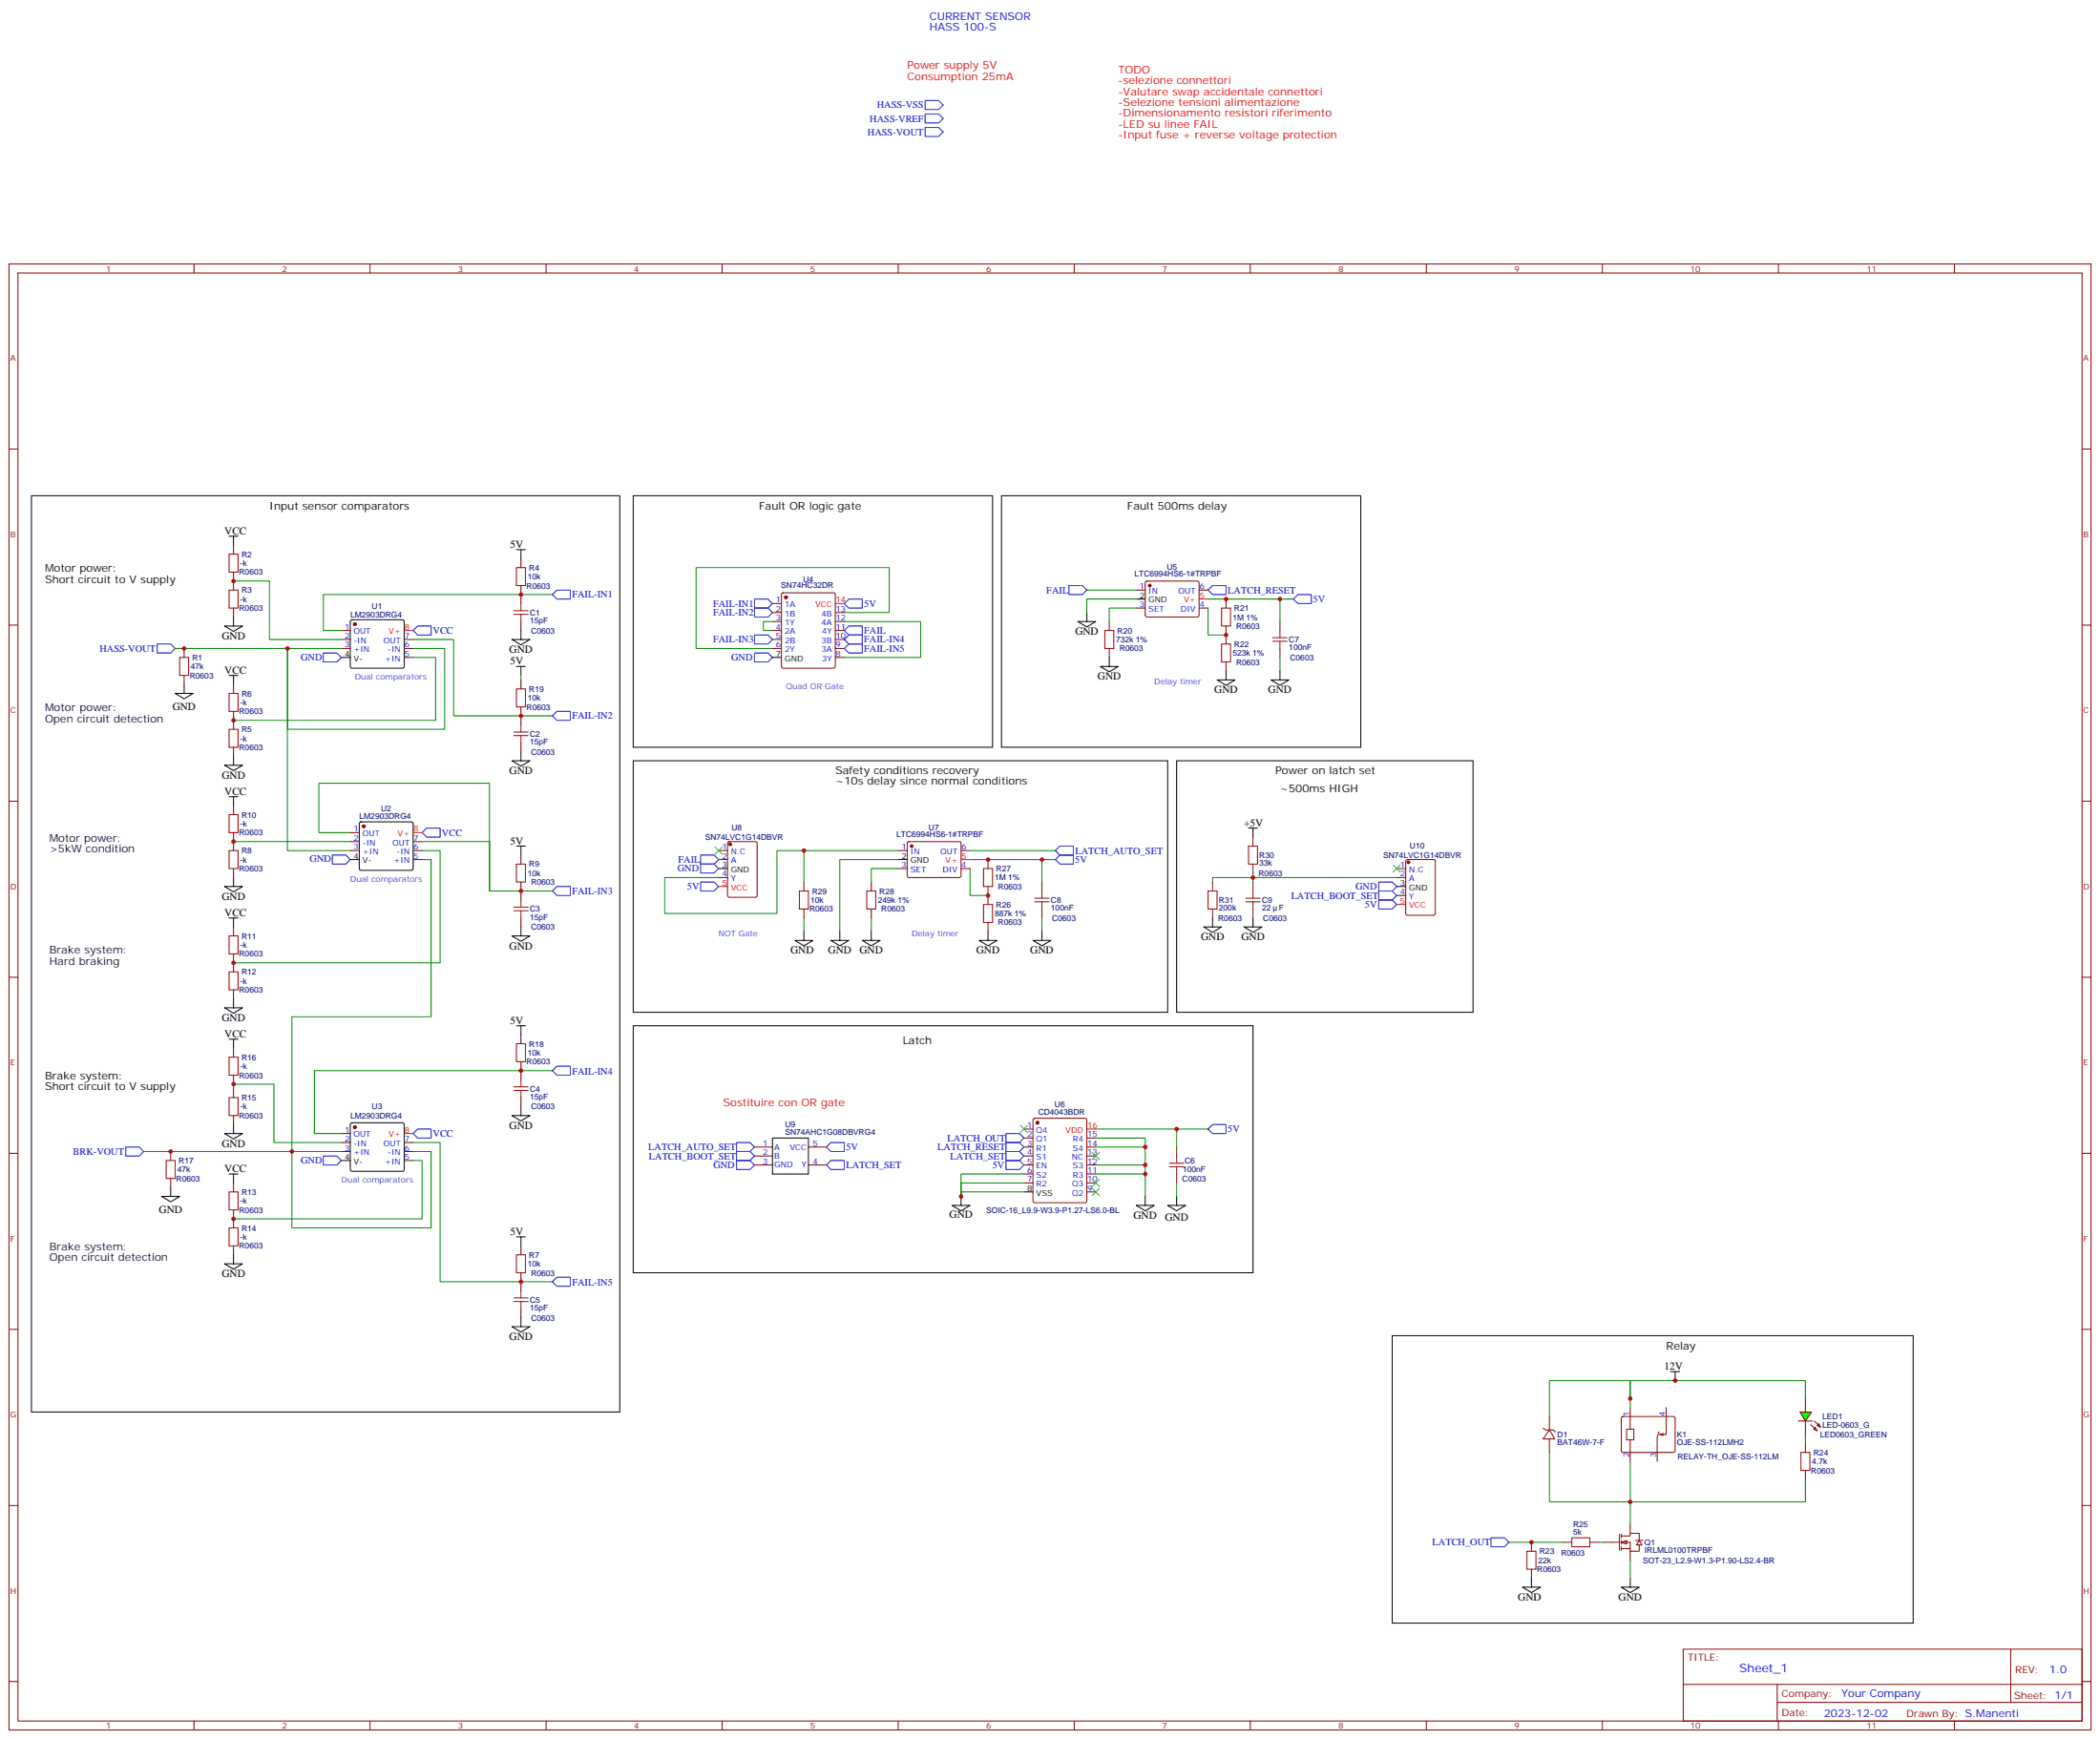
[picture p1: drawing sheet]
<svg xmlns="http://www.w3.org/2000/svg" width="825mm" height="683mm" viewBox="0 0 825 683" stroke-linecap="round" stroke-linejoin="round" font-family="sans-serif">
<g fill="none" stroke="#870000" stroke-width=".37">
<path d="M3.5 103.7h817.8v575.7h-817.8zM7.1 107.2h810.6v568.7h-810.6zM76.2 103.7v3.5M145.3 103.7v3.5M214.5 103.7v3.5M283.6 103.7v3.5M352.8 103.7v3.5M421.9 103.7v3.5M491.1 103.7v3.5M560.2 103.7v3.5M629.4 103.7v3.5M698.5 103.7v3.5"/>
<path d="M767.6 103.7v3.5M3.5 176.4h3.6M817.7 176.4h3.6M91.7 214.1v3.5M204.6 219.4v3.5M91.7 224.7v7M91.7 238.8v3.5M204.6 230v7M446.3 231.7h3.5M446.3 238.8h3.5M450 228.4l.5-.2 20 .1 .5 .6-.1 13-.6 .4h-20.1l-.4-.7v-12.7zM471 231.7h3.5"/>
<path d="M471 238.8h3.5M481.5 235.3v3.5M3.5 245.5h3.6M72.3 254.7v3.5M134.1 247.6h3.5M134.1 251.1h3.5M134.1 254.7h3.5M158.7 251.1h3.6M158.7 254.7h3.6M158.7 258.2h3.6M204.6 244.1v3.5M435.7 244.1v3.5"/>
<path d="M435.7 254.7v3.5M481.5 245.9v7M481.5 260v3.5M817.7 245.5h3.6M72.3 265.3v3.5M91.7 268.8v3.5M91.7 279.4v7M204.6 267v3.5M204.6 277.6v7.1M91.7 293.5v3.5M204.6 291.7v3.5M3.5 314.6h3.6"/>
<path d="M91.7 316.4v3.5M817.7 314.6h3.6M91.7 327v7M137.6 327h3.5M137.6 330.5h3.5M137.6 334h3.5M162.3 330.5h3.5M162.3 334h3.5M162.3 337.6h3.5M204.6 335.8v3.5M91.7 341.1v3.5M204.6 346.4v7"/>
<path d="M91.7 364v3.6M91.7 374.6v7.1M204.6 360.5v3.5M3.5 383.8h3.6M91.7 388.7v3.6M817.7 383.8h3.6M91.7 411.7v3.5M204.6 406.4v3.5M204.6 416.9v7.1M91.7 422.2v3.6M91.7 427.5v3.6M91.7 438.1v3.5"/>
<path d="M204.6 431.1v3.5M3.5 452.9h3.6M67 452.2v3.6M134.1 445.2h3.5M134.1 448.7h3.5M134.1 452.2h3.5M158.7 448.7h3.6M158.7 452.2h3.6M158.7 455.8h3.6M817.7 452.9h3.6M67 462.8v3.5M91.7 464.6v3.5"/>
<path d="M91.7 475.2v7M91.7 489.3v3.5M204.6 489.3v3.5M204.6 499.9v7M204.6 514v3.5M3.5 522.1h3.6M817.7 522.1h3.6M608.5 556.3v5.3M637 556.5l.5-.2 20 .1 .4 .6v13l-.7 .4-20-.1-.4-.6v-12.7zM640.3 552.8v8.4M654.4 552.8v10.6h-2.5M606.1 560.9l1 .7h2.9l1 .7"/>
<path d="M608.5 561.6l2.2 3.5h-4.6zM608.5 565.1v5.3M638.9 561.2h2.8v4.3h-2.8zM640.3 565.5v8.4M651.6 562.3l-.7 2.1v9.5M651.9 563.4l1.4 .3M653.3 563l-1.4 .4M3.5 591.2h3.6M817.7 591.2h3.6M661.1 647.7h156.6v28.2h-156.6zM789.7 647.7v20.9M3.5 660.4h3.6"/>
<path d="M76.2 675.9v3.5M145.3 675.9v3.5M214.5 675.9v3.5M283.6 675.9v3.5M352.8 675.9v3.5M421.9 675.9v3.5M491.1 675.9v3.5M560.2 675.9v3.5M629.4 675.9v3.5M661.1 661.5h156.5M698 668.6h119.6M698 661.5v14.1"/>
<path d="M698.5 675.9v3.5M767.6 675.9v3.5M817.7 660.4h3.6"/>
</g>
<g fill="none" stroke="#00f" stroke-width=".37">
<path d="M363.4 39.5h5.3l1.7 1.7-1.7 1.8h-5.3zM363.4 44.8h5.3l1.7 1.7-1.7 1.8h-5.3zM363.4 50.1h5.3l1.7 1.7-1.7 1.8h-5.3zM217 233.5l1.7-1.8h5.3v3.6h-5.3zM296.3 235.3h5.3l1.8 1.7-1.8 1.8h-5.3zM296.3 238.8h5.3l1.8 1.8-1.8 1.7h-5.3zM331.6 237l1.8-1.7h5.3v3.5h-5.3zM419.8 230h5.3l1.8 1.7-1.8 1.8h-5.3zM508 235.3l1.8-1.8h5.3v3.5h-5.3zM61.7 252.9h5.3l1.8 1.8-1.8 1.7h-5.3zM127 256.4h5.3l1.8 1.8-1.8 1.8h-5.3zM162.3 247.6l1.7-1.7h5.3v3.5h-5.3z"/>
<path d="M296.3 256.4h5.3l1.8 1.8-1.8 1.8h-5.3zM296.3 249.4h5.3l1.8 1.7-1.8 1.8h-5.3zM333.4 249.4h5.3v3.5h-5.3l-1.8-1.8zM333.4 245.9h5.3v3.5h-5.3l-1.8-1.8zM217 281.1l1.7-1.7h5.3v3.5h-5.3zM130.5 335.8h5.3l1.8 1.8-1.8 1.7h-5.3zM167.6 325.2h5.3v3.6h-5.3l-1.8-1.8zM217 349.9l1.7-1.7h5.3v3.5h-5.3zM217 420.5l1.7-1.8h5.3v3.5h-5.3zM49.4 450.5h5.3l1.7 1.7-1.7 1.8h-5.3zM127 454h5.3l1.8 1.8-1.8 1.7h-5.3zM162.3 445.2l1.7-1.8h5.3v3.5h-5.3z"/>
<path d="M218.7 501.6h5.3v3.5h-5.3l-1.7-1.7z"/>
</g>
<g fill="none" stroke="#000" stroke-width=".37">
<path d="M12.3 194.7h231.1v359.8h-231.1zM248.7 194.7h141.1v98.8h-141.1zM393.3 194.7h141.2v98.8h-141.2zM90 210.6h3.5M91.7 210.6v3.5M202.8 215.9h3.6M204.6 215.9v3.5M446.3 235.3h3.5M88.2 245.9h7l-3.5 2.1zM91.7 242.3v3.6M134.1 258.2h3.5M137.8 243.6l.5-.2h19.7l.5 .2 .2 .5v17.6l-.2 .5-.5 .2h-19.7l-.5-.2-.2-.5v-17.6z"/>
<path d="M201.1 251.1h7l-3.5 2.2zM204.6 247.6v3.5M423.3 244.1h7.1l-3.5 2.1zM426.9 240.6v3.5M435.7 258.2v3.5M68.8 272.3h7l-3.5 2.1zM72.3 268.8v3.5M90 265.3h3.5M91.7 265.3v3.5M202.8 261.7h3.6M204.6 261.7v3.6M432.2 261.7h7l-3.5 2.1z"/>
<path d="M478 267h7.1l-3.6 2.1zM481.5 263.5v3.5M91.7 297v3.5M201.1 298.8h7l-3.5 2.1zM204.6 295.2v3.6M88.2 300.5h7l-3.5 2.1zM90 312.9h3.5M91.7 312.9v3.5M137.6 337.6h3.5M141.3 323l.5-.2h19.8l.5 .2 .2 .5v17.6l-.3 .5-.4 .2h-19.8l-.5-.2-.2-.5v-17.6zM202.8 332.3h3.6M204.6 332.3v3.5"/>
<path d="M88.2 348.2h7l-3.5 2.1zM91.7 344.6v3.6M90 360.5h3.5M91.7 360.5v3.5M201.1 367.6h7l-3.5 2.1zM204.6 364v3.6M88.2 395.8h7l-3.5 2.1zM91.7 392.3v3.5M90 408.1h3.5M91.7 408.1v3.6M202.8 402.8h3.6M204.6 402.8v3.6"/>
<path d="M201.1 438.1h7l-3.5 2.1zM204.6 434.6v3.5M88.2 445.2h7l-3.5 2.1zM91.7 441.6v3.6M134.1 455.8h3.5M137.8 441.1l.5-.2h19.7l.5 .2 .2 .5v17.7l-.2 .5-.5 .2h-19.7l-.5-.2-.2-.5v-17.7zM63.5 469.9h7.1l-3.6 2.1zM67 466.3v3.6M90 461h3.5M91.7 461v3.6M88.2 496.3h7l-3.5 2.1zM91.7 492.8v3.5"/>
<path d="M202.8 485.7h3.6M204.6 485.7v3.6M204.6 517.5v3.5M201.1 521h7l-3.5 2.1zM656.2 538.7h3.5M657.9 538.7v3.5"/>
</g>
<g fill="none" stroke="#a10000" stroke-width=".37">
<path d="M90 217.6h3.5v7.1h-3.5zM90 231.7h3.5v7.1h-3.5zM201.8 239.9h5.6M202.8 222.9h3.6v7.1h-3.6zM204.6 237v2.9M479.8 238.8h3.5v7.1h-3.5zM70.6 258.2h3.5v7.1h-3.5zM201.8 241.3h5.6M204.6 241.3v2.8M433.9 247.6h3.5v7.1h-3.5zM479.8 252.9h3.5v7.1h-3.5zM90 272.3h3.5v7.1h-3.5z"/>
<path d="M202.8 270.5h3.6v7.1h-3.6zM90 286.4h3.5v7.1h-3.5zM201.8 288.9h5.6M201.8 287.5h5.6M204.6 284.7v2.8M204.6 288.9v2.8M90 319.9h3.5v7.1h-3.5zM90 334h3.5v7.1h-3.5zM202.8 339.3h3.6v7.1h-3.6zM201.8 357.7h5.6M201.8 356.3h5.6M204.6 353.4v2.9"/>
<path d="M204.6 357.7v2.8M90 367.6h3.5v7h-3.5zM90 381.7h3.5v7h-3.5zM90 415.2h3.5v7h-3.5zM202.8 409.9h3.6v7h-3.6zM90 431.1h3.5v7h-3.5zM201.8 428.2h5.6M201.8 426.8h5.6M204.6 424v2.8M204.6 428.2v2.9M65.3 455.8h3.5v7h-3.5zM90 468.1h3.5v7.1h-3.5z"/>
<path d="M90 482.2h3.5v7.1h-3.5zM202.8 492.8h3.6v7.1h-3.6zM201.8 511.1h5.6M201.8 509.7h5.6M204.6 506.9v2.8M204.6 511.1v2.9"/>
</g>
<g fill="none" stroke="#008700" stroke-width=".37">
<path d="M91.7 228.2h14.1v22.9h28.3M217 233.5h-90v14.1h7.1M426.9 231.7h19.4M446.3 235.3h-19.4v5.3M446.3 238.8h-10.6v5.3M474.5 238.8v10.6h7M474.5 235.3h33.5M68.8 254.7h65.3M162.3 254.7h12.3v31.7h-61.7v-31.7v79.3h24.7M162.3 258.2h8.8v24.7h-79.4v-1.8M162.3 251.1h15.9v30h38.8M303.4 244.1h-3.5v3.5h3.5"/>
<path d="M331.6 240.6h17.6v-17.7h-75.8v31.8h30M331.6 244.1h30v14.1h-30M204.6 265.3v1.7M91.7 330.5h45.9M137.6 327h-12.4v-19.4h67.1v42.3h12.3M165.8 337.6h3.5v61.7h-54.6v82.9h54.6v-30h-7M165.8 334h7.1v44.1h-81.2M165.8 330.5h26.5v19.4h12.3M204.6 349.9h12.4M91.7 427.5v-1.7h15.9v22.9h26.5M217 420.5h-93.5v24.7h10.6M56.4 452.2h77.7"/>
<path d="M162.3 455.8h3.5v22.9h-74.1M162.3 448.7h10.6v54.7h44.1M640.3 552.8v-10.6h-31.8v14.1"/>
</g>
<g fill="#870000" stroke="#870000" stroke-width=".37">
<circle cx="139.3" cy="442.7" r=".53"/>
<circle cx="139.3" cy="245.1" r=".53"/>
<circle cx="142.9" cy="324.5" r=".53"/>
<circle cx="451.6" cy="230" r=".53"/>
</g>
<path d="M471 235.3h3.5M158.7 247.6h3.6M162.3 327h3.5M158.7 445.2h3.6" fill="none" stroke="#f00" stroke-width=".37"/>
<g fill="#fff" stroke="#870000" stroke-width=".37">
<path d="M636.8 605.7l2.1-.7v1.4z"/>
<path d="M643.8 605l1.1 1.7h-2.1z"/>
</g>
<g fill="none" stroke="#870000" stroke-width=".37">
<path d="M709.1 549.2v5.3M709.1 558.1v5.3M640.3 598.6v3.6M601.5 605.7v3.5M601.5 616.3v3.5M629.7 605.7h6.4M636.1 602.5v6.4M636.8 603.2h3.5v-1h3.5v2.8M636.8 605.7h3.5v3.5h3.5v-2.5M636.8 608.2h3.5M636.8 602.5v1.4M636.8 605v1.4"/>
<path d="M636.8 607.4v1.5M640.3 609.2v3.5M642.4 605h2.8"/>
</g>
<path d="M640.3 573.9v24.7M640.3 612.7v7.1" fill="none" stroke="#008700" stroke-width=".37"/>
<path d="M601.5 619.8v3.5M640.3 619.8v3.5M598 623.3h7l-3.5 2.1zM636.8 623.3h7l-3.5 2.1z" fill="none" stroke="#000" stroke-width=".37"/>
<path d="M599.7 609.2h3.5v7.1h-3.5z" fill="none" stroke="#a10000" stroke-width=".37"/>
<g fill="#0f0" stroke="#870000" stroke-width=".37">
<path d="M712.3 561.2l.7-.7 .7 1.4z"/>
<path d="M713.7 559.8l.7-.7 .7 1.4z"/>
</g>
<g fill="#870000" stroke="#870000" stroke-width=".37">
<path d="M711.2 559.5l1.4 1.4z"/>
<path d="M712.6 558.1l1.4 1.4z"/>
</g>
<path d="M706.3 558.1h5.6z" fill="#f00" stroke="#870000" stroke-width=".37"/>
<path d="M707 554.5h4.6l-2.5 3.6z" fill="#0f0" stroke="#870000" stroke-width=".37"/>
<g fill="none" stroke="#a10000" stroke-width=".37">
<path d="M499.9 251.8h5.6M499.9 250.4h5.6M502.7 247.6v2.8M502.7 251.8v2.9M490.4 332.3h3.5v7h-3.5zM314 349.9h3.5v7.1h-3.5zM340.4 349.9h3.6v7.1h-3.6zM386.3 355.2h3.5v7.1h-3.5zM386.3 341.1h3.5v7.1h-3.5zM406.4 354.2h5.6M406.4 352.7h5.6M409.2 349.9v2.8"/>
<path d="M409.2 354.2v2.8M474.5 349.9h3.5v7.1h-3.5zM489.3 354.2h5.6M489.3 352.7h5.6M492.1 349.9v2.8M492.1 354.2v2.8M459.3 456.8h5.7M459.3 458.2h5.7M462.1 454v2.8M462.1 458.2v2.8M707.3 570.4h3.5v7.1h-3.5zM617.4 603.9h7v3.5h-7z"/>
</g>
<g fill="none" stroke="#870000" stroke-width=".37">
<path d="M303.4 237h3.5M307.2 233l.4-.2h19.8l.5 .2 .2 .5v28.2l-.3 .5-.4 .2h-19.8l-.5-.2-.2-.5v-28.2zM303.4 240.6h3.5M303.4 244.1h3.5M303.4 247.6h3.5M303.4 251.1h3.5M303.4 254.7h3.5M328.1 240.6h3.5M328.1 244.1h3.5M328.1 247.6h3.5M328.1 251.1h3.5M328.1 254.7h3.5"/>
<path d="M328.1 258.2h3.5M502.7 244.1v3.5M502.7 254.7v3.5M282.2 334h3.6M282.2 337.6h3.6M286 330.7l.5-.2h10.2l.6 .4 .1 20.8-.5 .6-10.4 .1-.7-.5v-20.7zM352.8 334h3.5M356.5 330.7l.5-.2 20 .1 .5 .6-.1 13-.6 .4h-20.1l-.4-.7v-12.7zM377.5 334h3.5M388.1 337.6v3.5M492.1 328.8v3.5M492.1 339.3v3.6"/>
<path d="M552.3 337.8l.5-.2h10.2l.7 .4v20.7l-.4 .7h-10.5l-.6-.4-.1-20.7zM282.2 344.6h3.6M315.7 346.4v3.5M315.7 357v3.5M342.2 346.4v3.5M342.2 357v3.5M352.8 341.1h3.5M377.5 341.1h3.5M388.1 348.2v7M409.2 346.4v3.5M409.2 357v3.5M476.2 346.4v3.5"/>
<path d="M476.2 357v3.5M492.1 346.4v3.5M492.1 357v3.5M548.6 341.1h3.5M548.6 344.6h3.5M548.6 351.7h3.5M388.1 362.3v3.5M405.9 439.4l.5-.2h19.8l.6 .4 .1 32-.5 .7h-20l-.7-.4v-32zM296.3 450.5h7.1M296.3 454h7.1M296.3 457.5h7.1M317.5 450.5h7.1"/>
<path d="M317.5 457.5h7.1M402.2 443.4h3.5M402.2 446.9h3.5M402.2 450.5h3.5M402.2 454h3.5M402.2 457.5h3.5M426.9 446.9h3.5M426.9 450.5h3.5M426.9 454h3.5M426.9 457.5h3.5M462.1 450.5v3.5M402.2 461h3.5"/>
<path d="M402.2 464.6h3.5M426.9 461h3.5M426.9 464.6h3.5M426.9 468.1h3.5M462.1 461v3.6M709.1 566.9v3.5M709.1 577.5v3.5M613.8 605.7h3.6M624.4 605.7h3.5"/>
</g>
<g fill="none" stroke="#008700" stroke-width=".37">
<path d="M502.7 235.3v8.8M502.7 258.2v5.3M315.7 334v12.4M352.8 337.6h-23v28.2M352.8 334h-47.6v24.7h-44.1v-14.1h21.1M381 337.6h33.5M381 334h33.5M409.2 337.6v8.8M352.8 341.1h-10.6v5.3M381 341.1v10.6h7.1M476.2 346.4v-1.8h15.9v1.8M492.1 342.9v1.7h56.5"/>
<path d="M315.7 360.5v5.3M342.2 360.5v5.3M409.2 360.5v5.3M430.4 457.5h19.4v3.5M430.4 450.5h19.4v7M430.4 446.9h19.4v3.6M430.4 443.4h44.1M462.1 443.4v7.1M402.2 468.1h-24.7v1.8M402.2 464.6h-24.7v5.3M402.2 461h-24.7v8.9M430.4 461h19.4v8.9"/>
<path d="M462.1 464.6v5.3M640.3 549.2v-7h68.8v7M608.5 570.4v19.4h100.6v-8.8M709.1 563.4v3.5M592.7 605.7h21.1M627.9 605.7h1.8"/>
</g>
<g fill="#870000" stroke="#870000" stroke-width=".37">
<circle cx="407.5" cy="440.9" r=".53"/>
<circle cx="358.1" cy="332.3" r=".53"/>
<circle cx="286.8" cy="331.6" r=".53"/>
<circle cx="553.2" cy="338.6" r=".53"/>
<circle cx="308.7" cy="234.6" r=".53"/>
</g>
<g fill="none" stroke="#000" stroke-width=".37">
<path d="M303.4 258.2h3.5M499.2 267h7l-3.5 2.1zM502.7 263.5v3.5M248.7 298.8h209.9v98.7h-209.9zM462.1 298.8h116.5v98.7h-116.5zM352.8 337.6h3.5M490.4 325.2h3.5M492.1 325.2v3.6M282.2 341.1h3.6M548.6 348.2h3.5M312.2 369.3h7.1l-3.6 2.1zM315.7 365.8v3.5"/>
<path d="M326.3 369.3h7.1l-3.6 2.1zM329.8 365.8v3.5M338.7 369.3h7l-3.5 2.1zM342.2 365.8v3.5M384.5 369.3h7.1l-3.5 2.1zM388.1 365.8v3.5M405.7 369.3h7l-3.5 2.1zM409.2 365.8v3.5M472.7 364h7.1l-3.6 2.1zM476.2 360.5v3.5M488.6 364h7.1l-3.6 2.1zM492.1 360.5v3.5"/>
<path d="M248.7 402.8h243.4v97.1h-243.4zM303.4 446.9h14.1v14.1h-14.1zM373.9 473.4h7.1l-3.5 2.1zM377.5 469.9v3.5M402.2 468.1h3.5M446.3 473.4h7l-3.5 2.1zM449.8 469.9v3.5M458.6 473.4h7.1l-3.6 2.1zM462.1 469.9v3.5M546.8 524.5h204.6v112.9h-204.6z"/>
</g>
<path d="M328.1 237h3.5M377.5 337.6h3.5M282.2 348.2h3.6M548.6 355.2h3.5M426.9 443.4h3.5" fill="none" stroke="#f00" stroke-width=".37"/>
<g fill="none" stroke="#00f" stroke-width=".37">
<path d="M476.2 230h5.3v3.5h-5.3l-1.7-1.8zM331.6 254.7l1.8-1.8h5.3v3.5h-5.3zM275.2 335.8h5.3l1.7 1.8-1.7 1.7h-5.3zM275.2 339.3h5.3l1.7 1.8-1.7 1.8h-5.3zM414.5 334l1.8-1.7h5.3v3.5h-5.3zM416.3 335.8h5.3v3.5h-5.3l-1.8-1.7zM275.2 346.4h5.3l1.7 1.8-1.7 1.7h-5.3zM541.5 353.4h5.3l1.8 1.8-1.8 1.8h-5.3zM541.5 349.9h5.3l1.8 1.8-1.8 1.7h-5.3zM541.5 346.4h5.3l1.8 1.8-1.8 1.7h-5.3zM289.3 448.7h5.3l1.7 1.8-1.7 1.7h-5.3zM289.3 452.2h5.3l1.7 1.8-1.7 1.8h-5.3z"/>
<path d="M289.3 455.8h5.3l1.7 1.7-1.7 1.8h-5.3zM324.6 457.5l1.7-1.7h5.3v3.5h-5.3zM326.3 448.7h5.3v3.5h-5.3l-1.7-1.7zM395.1 455.8h5.3l1.8 1.7-1.8 1.8h-5.3zM395.1 445.2h5.3l1.8 1.7-1.8 1.8h-5.3zM395.1 448.7h5.3l1.8 1.8-1.8 1.7h-5.3zM395.1 452.2h5.3l1.8 1.8-1.8 1.8h-5.3zM474.5 443.4l1.7-1.8h5.3v3.6h-5.3zM585.6 603.9h5.3l1.8 1.8-1.8 1.7h-5.3z"/>
</g>
<path d="M280.8 332.6l2.8 2.9M283.6 332.6l-2.8 2.9M547.2 339.7l2.8 2.8M550 339.7l-2.8 2.8M400.8 442l2.8 2.8M403.6 442l-2.8 2.8M429 452.6l2.8 2.8M431.8 452.6l-2.8 2.8M429 463.2l2.8 2.8M429 466.7l2.8 2.8M431.8 463.2l-2.8 2.8M431.8 466.7l-2.8 2.8" fill="none" stroke="#3c3" stroke-width=".37"/>
<g fill="#c00">
<circle cx="91.7" cy="425.8" r=".88"/>
<circle cx="204.6" cy="420.5" r=".88"/>
<circle cx="91.7" cy="378.1" r=".88"/>
<circle cx="204.6" cy="233.5" r=".88"/>
<circle cx="91.7" cy="330.5" r=".88"/>
<circle cx="112.9" cy="254.7" r=".88"/>
<circle cx="204.6" cy="281.1" r=".88"/>
<circle cx="72.3" cy="254.7" r=".88"/>
<circle cx="204.6" cy="349.9" r=".88"/>
<circle cx="91.7" cy="478.7" r=".88"/>
<circle cx="204.6" cy="503.4" r=".88"/>
<circle cx="91.7" cy="282.9" r=".88"/>
<circle cx="91.7" cy="228.2" r=".88"/>
<circle cx="481.5" cy="235.3" r=".88"/>
<circle cx="481.5" cy="249.4" r=".88"/>
<circle cx="114.7" cy="452.2" r=".88"/>
<circle cx="67" cy="452.2" r=".88"/>
<circle cx="640.3" cy="589.8" r=".88"/>
<circle cx="640.3" cy="549.2" r=".88"/>
<circle cx="601.5" cy="605.7" r=".88"/>
<circle cx="657.9" cy="542.2" r=".88"/>
<circle cx="449.8" cy="461" r=".88"/>
<circle cx="449.8" cy="457.5" r=".88"/>
<circle cx="449.8" cy="450.5" r=".88"/>
<circle cx="502.7" cy="235.3" r=".88"/>
<circle cx="409.2" cy="337.6" r=".88"/>
<circle cx="388.1" cy="351.7" r=".88"/>
<circle cx="388.1" cy="337.6" r=".88"/>
<circle cx="462.1" cy="443.4" r=".88"/>
<circle cx="315.7" cy="334" r=".88"/>
<circle cx="377.5" cy="469.9" r=".88"/>
<circle cx="492.1" cy="344.6" r=".88"/>
</g>
<text font-size="4.6" fill="#00f" x="683.2" y="656.7">Sheet_1</text>
<g font-size="4.2" fill="#00f">
<text x="365.1" y="7.7">CURRENT SENSOR</text>
<text x="365.1" y="12">HASS 100-S</text>
<text x="804.9" y="656.9">1.0</text>
<text x="723.3" y="666.5">Your Company</text>
<text x="716.4" y="674.3">2023-12-02</text>
</g>
<g font-size="4.2" fill="#f00">
<text x="356.3" y="27.1">Power supply 5V</text>
<text x="439.2" y="28.9">TODO</text>
<text x="356.3" y="31.4">Consumption 25mA</text>
<text x="439.2" y="33.1">-selezione connettori</text>
<text x="439.2" y="37.4">-Valutare swap accidentale connettori</text>
<text x="439.2" y="41.6">-Selezione tensioni alimentazione</text>
<text x="439.2" y="45.8">-Dimensionamento resistori riferimento</text>
<text x="439.2" y="50.1">-LED su linee FAIL</text>
<text x="439.2" y="54.3">-Input fuse + reverse voltage protection</text>
<text x="284" y="434.6">Sostituire con OR gate</text>
</g>
<g font-size="4.2">
<text x="105.8" y="200">Input sensor comparators</text>
<text x="298.1" y="200">Fault OR logic gate</text>
<text x="442.7" y="200">Fault 500ms delay</text>
<text x="88.2" y="209.9">VCC</text>
<text x="200.4" y="215.2">5V</text>
<text x="17.6" y="224.7">Motor power:</text>
<text x="17.6" y="228.9">Short circuit to V supply</text>
<text x="87.1" y="251.1">GND</text>
<text x="422.3" y="249.4">GND</text>
<text x="200" y="256.4">GND</text>
<text x="200.4" y="261">5V</text>
<text x="88.2" y="264.5">VCC</text>
<text x="431.1" y="267">GND</text>
<text x="477" y="272.3">GND</text>
<text x="498.1" y="272.3">GND</text>
<text x="67.7" y="279">GND</text>
<text x="87.1" y="305.8">GND</text>
<text x="200" y="304.1">GND</text>
<text x="328.1" y="304.1">Safety conditions recovery</text>
<text x="500.9" y="304.1">Power on latch set</text>
<text x="328.1" y="308.3">~10s delay since normal conditions</text>
<text x="502.7" y="311.1">~500ms HIGH</text>
<text x="88.2" y="312.2">VCC</text>
<text x="488.6" y="324.5">+5V</text>
<text x="200.4" y="331.6">5V</text>
<text x="87.1" y="353.4">GND</text>
<text x="88.2" y="359.8">VCC</text>
<text x="471.7" y="369.3">GND</text>
<text x="487.5" y="369.3">GND</text>
<text x="200" y="372.9">GND</text>
<text x="310.4" y="374.6">GND</text>
<text x="325.3" y="374.6">GND</text>
<text x="337.6" y="374.6">GND</text>
<text x="383.5" y="374.6">GND</text>
<text x="404.6" y="374.6">GND</text>
<text x="87.1" y="401.1">GND</text>
<text x="88.2" y="407.4">VCC</text>
<text x="200.4" y="402.1">5V</text>
<text x="354.5" y="409.9">Latch</text>
<text x="17.6" y="424">Brake system:</text>
<text x="17.6" y="428.2">Short circuit to V supply</text>
<text x="200" y="443.4">GND</text>
<text x="87.1" y="450.5">GND</text>
<text x="88.2" y="460.3">VCC</text>
<text x="62.4" y="476.6">GND</text>
<text x="372.9" y="478.4">GND</text>
<text x="445.2" y="478.7">GND</text>
<text x="457.6" y="479.5">GND</text>
<text x="200.4" y="485">5V</text>
<text x="87.1" y="501.6">GND</text>
<text x="200" y="526.3">GND</text>
<text x="654.4" y="529.8">Relay</text>
<text x="653.7" y="538">12V</text>
<text x="596.2" y="628.6">GND</text>
<text x="635.7" y="628.6">GND</text>
</g>
<g font-size="4.2" fill="#003">
<text x="17.6" y="279.4">Motor power:</text>
<text x="17.6" y="283.6">Open circuit detection</text>
<text x="19.4" y="330.5">Motor power:</text>
<text x="19.4" y="334.8">&gt;5kW condition</text>
<text x="19.4" y="374.6">Brake system:</text>
<text x="19.4" y="378.8">Hard braking</text>
<text x="19.4" y="491">Brake system:</text>
<text x="19.4" y="495.3">Open circuit detection</text>
</g>
<g font-size="3.9" fill="#00f">
<text x="341.7" y="47.8">HASS-VREF</text>
<text x="344.5" y="42.5">HASS-VSS</text>
<text x="340.8" y="53.1">HASS-VOUT</text>
<text x="411" y="233">FAIL</text>
<text x="482.3" y="233">LATCH_RESET</text>
<text x="224.7" y="234.7">FAIL-IN1</text>
<text x="280.1" y="238.3">FAIL-IN1</text>
<text x="339.4" y="238.2">5V</text>
<text x="515.7" y="236.6">5V</text>
<text x="280.1" y="241.8">FAIL-IN2</text>
<text x="170" y="248.9">VCC</text>
<text x="339.4" y="248.8">FAIL</text>
<text x="39.1" y="255.9">HASS-VOUT</text>
<text x="280.1" y="252.4">FAIL-IN3</text>
<text x="339.4" y="252.4">FAIL-IN4</text>
<text x="339.4" y="255.9">FAIL-IN5</text>
<text x="118.1" y="259.3">GND</text>
<text x="287.2" y="259.5">GND</text>
<text x="224.7" y="282.3">FAIL-IN2</text>
<text x="173.6" y="328.3">VCC</text>
<text x="422.3" y="335.5">LATCH_AUTO_SET</text>
<text x="121.7" y="338.6">GND</text>
<text x="266.4" y="338.8">FAIL</text>
<text x="422.3" y="338.9">5V</text>
<text x="266.1" y="342.4">GND</text>
<text x="224.7" y="351.4">FAIL-IN3</text>
<text x="269.9" y="349.4">5V</text>
<text x="507.1" y="353">LATCH_BOOT_SET</text>
<text x="532.4" y="349.4">GND</text>
<text x="536.1" y="356.4">5V</text>
<text x="224.7" y="421.9">FAIL-IN4</text>
<text x="170" y="446.5">VCC</text>
<text x="372.1" y="448.2">LATCH_OUT</text>
<text x="482.2" y="444.7">5V</text>
<text x="28.7" y="453.5">BRK-VOUT</text>
<text x="254.7" y="451.7">LATCH_AUTO_SET</text>
<text x="254.9" y="455.3">LATCH_BOOT_SET</text>
<text x="332.3" y="451.8">5V</text>
<text x="368.3" y="451.7">LATCH_RESET</text>
<text x="373.2" y="455.2">LATCH_SET</text>
<text x="118.1" y="456.8">GND</text>
<text x="280.2" y="458.8">GND</text>
<text x="332.3" y="458.7">LATCH_SET</text>
<text x="389.8" y="458.7">5V</text>
<text x="224.7" y="504.8">FAIL-IN5</text>
<text x="562.6" y="607">LATCH_OUT</text>
</g>
<g font-size="3.9" fill="#800">
<text x="662.9" y="652.3">TITLE:</text>
<text x="791.5" y="656.9">REV:</text>
<text x="699.8" y="666.5">Company:</text>
<text x="791.1" y="667.1">Sheet: 1/1</text>
<text x="699.8" y="674.1">Date:</text>
<text x="748.8" y="674.2">Drawn By: S.Manenti</text>
</g>
<g font-size="3.2" fill="#800">
<text x="41.6" y="106.7">1</text>
<text x="110.8" y="106.7">2</text>
<text x="179.9" y="106.7">3</text>
<text x="249.1" y="106.7">4</text>
<text x="318.2" y="106.7">5</text>
<text x="387.3" y="106.7">6</text>
<text x="456.5" y="106.7">7</text>
<text x="525.6" y="106.7">8</text>
<text x="594.8" y="106.7">9</text>
<text x="663.9" y="106.7">10</text>
<text x="733.1" y="106.7">11</text>
<text x="4.1" y="141.8">A</text>
<text x="818.3" y="141.8">A</text>
<text x="4.1" y="210.9">B</text>
<text x="818.3" y="210.9">B</text>
<text x="4.1" y="280.1">C</text>
<text x="818.3" y="280.1">C</text>
<text x="4.1" y="349.2">D</text>
<text x="818.3" y="349.2">D</text>
<text x="4.1" y="418.4">E</text>
<text x="818.3" y="418.4">E</text>
<text x="4.1" y="487.5">F</text>
<text x="818.3" y="487.5">F</text>
<text x="4.1" y="556.6">G</text>
<text x="818.3" y="556.6">G</text>
<text x="4.1" y="625.8">H</text>
<text x="818.3" y="625.8">H</text>
<text x="41.6" y="678.9">1</text>
<text x="110.8" y="678.9">2</text>
<text x="179.9" y="678.9">3</text>
<text x="249.1" y="678.9">4</text>
<text x="318.2" y="678.9">5</text>
<text x="387.3" y="678.9">6</text>
<text x="456.5" y="678.9">7</text>
<text x="525.6" y="678.9">8</text>
<text x="594.8" y="678.9">9</text>
<text x="663.9" y="678.9">10</text>
<text x="733.1" y="678.9">11</text>
</g>
<g font-size="3.2" fill="#000080">
<text x="94.9" y="218.8">R2</text>
<text x="93.9" y="225.8">R0603</text>
<text x="94.3" y="222.3">-k</text>
<text x="207.2" y="227.6">10k</text>
<text x="207.8" y="224.1">R4</text>
<text x="445.6" y="226.5">LTC6994HS6-1#TRPBF</text>
<text x="458.3" y="223.7">U5</text>
<text x="94.9" y="232.9">R3</text>
<text x="206.8" y="231.1">R0603</text>
<text x="306.8" y="231.1">SN74HC32DR</text>
<text x="315.5" y="228.6">U4</text>
<text x="93.9" y="239.9">R0603</text>
<text x="94.3" y="236.4">-k</text>
<text x="146.1" y="239.1">U1</text>
<text x="484.7" y="239.9">R21</text>
<text x="137.6" y="242.4">LM2903DRG4</text>
<text x="208.1" y="244.9">15pF</text>
<text x="208.1" y="241.7">C1</text>
<text x="484.2" y="243.5">1M 1%</text>
<text x="208.6" y="248.7">C0603</text>
<text x="438.9" y="248.8">R20</text>
<text x="485.5" y="247">R0603</text>
<text x="438.3" y="252.3">732k 1%</text>
<text x="439.6" y="255.8">R0603</text>
<text x="484.2" y="257.6">523k 1%</text>
<text x="484.7" y="254">R22</text>
<text x="506.2" y="255.4">100nF</text>
<text x="506.2" y="252.2">C7</text>
<text x="74.9" y="262.9">47k</text>
<text x="75.5" y="259.3">R1</text>
<text x="485.5" y="261.1">R0603</text>
<text x="506.7" y="259.3">C0603</text>
<text x="74.5" y="266.4">R0603</text>
<text x="94.9" y="273.4">R6</text>
<text x="207.2" y="275.2">10k</text>
<text x="207.8" y="271.7">R19</text>
<text x="93.9" y="280.5">R0603</text>
<text x="94.3" y="277">-k</text>
<text x="206.8" y="278.7">R0603</text>
<text x="94.9" y="287.6">R5</text>
<text x="94.3" y="291.1">-k</text>
<text x="208.1" y="292.5">15pF</text>
<text x="208.1" y="289.3">C2</text>
<text x="93.9" y="294.6">R0603</text>
<text x="208.6" y="296.4">C0603</text>
<text x="94.9" y="321.1">R10</text>
<text x="141.2" y="321.7">LM2903DRG4</text>
<text x="149.6" y="318.5">U2</text>
<text x="93.9" y="328.1">R0603</text>
<text x="94.3" y="324.6">-k</text>
<text x="277" y="329.9">SN74LVC1G14DBVR</text>
<text x="287.4" y="326.2">U8</text>
<text x="352.1" y="328.8">LTC6994HS6-1#TRPBF</text>
<text x="364.8" y="326">U7</text>
<text x="94.9" y="335.2">R8</text>
<text x="553.7" y="333.3">U10</text>
<text x="94.3" y="338.7">-k</text>
<text x="207.8" y="340.5">R9</text>
<text x="494.6" y="340.1">33k</text>
<text x="494.6" y="336.9">R30</text>
<text x="543.3" y="336.9">SN74LVC1G14DBVR</text>
<text x="93.9" y="342.2">R0603</text>
<text x="207.2" y="344">10k</text>
<text x="208.6" y="347.5">R0603</text>
<text x="390.7" y="345.8">1M 1%</text>
<text x="391.2" y="342.2">R27</text>
<text x="494.3" y="344">R0603</text>
<text x="318.9" y="351.1">R29</text>
<text x="345.4" y="351.1">R28</text>
<text x="392" y="349.3">R0603</text>
<text x="208.1" y="358.1">C3</text>
<text x="317.9" y="358.1">R0603</text>
<text x="318.4" y="354.6">10k</text>
<text x="344.8" y="354.6">249k 1%</text>
<text x="346.2" y="358.1">R0603</text>
<text x="390.7" y="359.9">887k 1%</text>
<text x="391.2" y="356.4">R26</text>
<text x="412.7" y="357.8">100nF</text>
<text x="412.7" y="354.5">C8</text>
<text x="478.7" y="357.8">200k</text>
<text x="478.7" y="354.6">R31</text>
<text x="495.7" y="357.8">22</text>
<text x="495.7" y="354.6">C9</text>
<text x="502.4" y="357.8">F</text>
<text x="208.1" y="361.3">15pF</text>
<text x="208.6" y="365.1">C0603</text>
<text x="392" y="363.4">R0603</text>
<text x="413.2" y="361.6">C0603</text>
<text x="478.5" y="361.6">R0603</text>
<text x="496.1" y="361.6">C0603</text>
<text x="94.9" y="368.7">R11</text>
<text x="93.9" y="375.8">R0603</text>
<text x="94.3" y="372.2">-k</text>
<text x="94.9" y="382.8">R12</text>
<text x="93.9" y="389.9">R0603</text>
<text x="94.3" y="386.3">-k</text>
<text x="207.8" y="411">R18</text>
<text x="94.3" y="419.9">-k</text>
<text x="94.9" y="416.3">R16</text>
<text x="206.8" y="418.1">R0603</text>
<text x="207.2" y="414.6">10k</text>
<text x="93.9" y="423.4">R0603</text>
<text x="208.1" y="431.9">15pF</text>
<text x="208.1" y="428.6">C4</text>
<text x="94.3" y="435.7">-k</text>
<text x="94.9" y="432.2">R15</text>
<text x="146.1" y="435.7">U3</text>
<text x="208.6" y="435.7">C0603</text>
<text x="407.8" y="437.9">CD4043BDR</text>
<text x="414.3" y="434.9">U6</text>
<text x="93.9" y="439.3">R0603</text>
<text x="137.6" y="439.2">LM2903DRG4</text>
<text x="308.3" y="442.6">U9</text>
<text x="308.3" y="445.8">SN74AHC1G08DBVRG4</text>
<text x="69.6" y="460.4">47k</text>
<text x="70.2" y="456.9">R17</text>
<text x="464.5" y="460.4">100nF</text>
<text x="465.3" y="456.9">C6</text>
<text x="69.2" y="463.9">R0603</text>
<text x="464.3" y="463.9">C0603</text>
<text x="94.3" y="472.8">-k</text>
<text x="94.9" y="469.2">R13</text>
<text x="93.9" y="476.3">R0603</text>
<text x="387.3" y="476.3">SOIC-16_L9.9-W3.9-P1.27-LS6.0-BL</text>
<text x="94.9" y="483.4">R14</text>
<text x="93.9" y="490.4">R0603</text>
<text x="94.3" y="486.9">-k</text>
<text x="207.2" y="497.5">10k</text>
<text x="207.8" y="493.9">R7</text>
<text x="208.6" y="501">R0603</text>
<text x="208.1" y="514.8">15pF</text>
<text x="208.1" y="511.5">C5</text>
<text x="208.6" y="518.6">C0603</text>
<text x="715.8" y="557.4">LED1</text>
<text x="715.8" y="560.6">LED-0603_G</text>
<text x="611.7" y="567.7">BAT46W-7-F</text>
<text x="611.7" y="564.5">D1</text>
<text x="658.6" y="567.6">OJE-SS-112LMH2</text>
<text x="658.6" y="564.5">K1</text>
<text x="714.9" y="564.5">LED0603_GREEN</text>
<text x="658.9" y="573.3">RELAY-TH_OJE-SS-112LM</text>
<text x="711.7" y="575.1">4.7k</text>
<text x="712.3" y="571.5">R24</text>
<text x="711.3" y="578.6">R0603</text>
<text x="617.9" y="599.6">R25</text>
<text x="617.9" y="602.9">5k</text>
<text x="604.7" y="610.4">R23</text>
<text x="613.1" y="611.1">R0603</text>
<text x="645.9" y="610">IRLML0100TRPBF</text>
<text x="645.9" y="606.8">Q1</text>
<text x="603.7" y="617.4">R0603</text>
<text x="604.1" y="613.9">22k</text>
<text x="645.3" y="613.8">SOT-23_L2.9-W1.3-P1.90-LS2.4-BR</text>
</g>
<g font-size="3.2" fill="#00f">
<text x="447.6" y="231.4">1</text>
<text x="451.1" y="233.2">IN</text>
<text x="462.9" y="233.2">OUT</text>
<text x="471.1" y="231.4">6</text>
<text x="304.7" y="236.7">1</text>
<text x="308.2" y="238.4">1A</text>
<text x="447.6" y="238.4">3</text>
<text x="471.1" y="238.4">4</text>
<text x="304.7" y="240.2">2</text>
<text x="304.7" y="243.7">3</text>
<text x="308.2" y="242">1B</text>
<text x="308.2" y="245.5">1Y</text>
<text x="322.6" y="242">4B</text>
<text x="322.6" y="245.5">4A</text>
<text x="328.3" y="243.7">12</text>
<text x="328.3" y="240.2">13</text>
<text x="451.1" y="240.2">SET</text>
<text x="463.7" y="240.2">DIV</text>
<text x="135.4" y="247.3">1</text>
<text x="135.4" y="250.8">2</text>
<text x="138.9" y="249">OUT</text>
<text x="158.9" y="250.8">7</text>
<text x="304.7" y="247.3">4</text>
<text x="304.7" y="250.8">5</text>
<text x="308.2" y="249">2A</text>
<text x="322.8" y="249">4Y</text>
<text x="328.3" y="250.8">10</text>
<text x="328.3" y="247.3">11</text>
<text x="135.4" y="254.3">3</text>
<text x="138.9" y="252.6">-IN</text>
<text x="138.9" y="256.1">+IN</text>
<text x="150.7" y="252.6">OUT</text>
<text x="152.3" y="256.1">-IN</text>
<text x="158.9" y="257.8">5</text>
<text x="158.9" y="254.3">6</text>
<text x="304.7" y="254.3">6</text>
<text x="308.2" y="252.6">2B</text>
<text x="308.2" y="256.1">2Y</text>
<text x="322.6" y="252.6">3B</text>
<text x="322.6" y="256.1">3A</text>
<text x="328.3" y="257.8">8</text>
<text x="328.3" y="254.3">9</text>
<text x="151.1" y="259.6">+IN</text>
<text x="322.8" y="259.6">3Y</text>
<text x="138.9" y="326.6">1</text>
<text x="142.4" y="328.4">OUT</text>
<text x="138.9" y="330.2">2</text>
<text x="138.9" y="333.7">3</text>
<text x="142.4" y="331.9">-IN</text>
<text x="142.4" y="335.5">+IN</text>
<text x="154.2" y="331.9">OUT</text>
<text x="155.8" y="335.5">-IN</text>
<text x="162.5" y="333.7">6</text>
<text x="162.5" y="330.2">7</text>
<text x="283.6" y="333.7">1</text>
<text x="287.1" y="335.5">N.C</text>
<text x="354.1" y="333.7">1</text>
<text x="357.6" y="335.5">IN</text>
<text x="369.4" y="335.5">OUT</text>
<text x="377.6" y="333.7">6</text>
<text x="154.7" y="339">+IN</text>
<text x="162.5" y="337.2">5</text>
<text x="283.6" y="337.2">2</text>
<text x="287.1" y="339">A</text>
<text x="354.1" y="340.7">3</text>
<text x="377.6" y="340.7">4</text>
<text x="549.9" y="340.7">1</text>
<text x="283.6" y="344.3">4</text>
<text x="287.1" y="346">Y</text>
<text x="357.6" y="342.5">SET</text>
<text x="370.2" y="342.5">DIV</text>
<text x="549.9" y="344.3">2</text>
<text x="553.4" y="342.5">N.C</text>
<text x="553.4" y="346">A</text>
<text x="549.9" y="351.3">4</text>
<text x="553.4" y="353.1">Y</text>
<text x="403.5" y="443.1">1</text>
<text x="135.4" y="444.8">1</text>
<text x="135.4" y="448.3">2</text>
<text x="138.9" y="446.6">OUT</text>
<text x="158.9" y="448.3">7</text>
<text x="403.5" y="446.6">2</text>
<text x="407" y="444.8">Q4</text>
<text x="407" y="448.3">Q1</text>
<text x="421.3" y="448.3">R4</text>
<text x="427" y="446.6">15</text>
<text x="135.4" y="451.9">3</text>
<text x="138.9" y="450.1">-IN</text>
<text x="138.9" y="453.6">+IN</text>
<text x="150.7" y="450.1">OUT</text>
<text x="152.3" y="453.6">-IN</text>
<text x="158.9" y="455.4">5</text>
<text x="158.9" y="451.9">6</text>
<text x="299.6" y="450.1">1</text>
<text x="299.6" y="453.6">2</text>
<text x="304.1" y="451.5">A</text>
<text x="304.1" y="455">B</text>
<text x="310.2" y="451.5">VCC</text>
<text x="319.3" y="450.1">5</text>
<text x="403.5" y="450.1">3</text>
<text x="403.5" y="453.6">4</text>
<text x="407" y="451.9">R1</text>
<text x="407" y="455.4">S1</text>
<text x="421" y="455.4">NC</text>
<text x="421.4" y="451.9">S4</text>
<text x="427" y="453.6">13</text>
<text x="427" y="450.1">14</text>
<text x="151.1" y="457.2">+IN</text>
<text x="299.6" y="457.2">3</text>
<text x="304.1" y="458.6">GND</text>
<text x="314.8" y="458.6">Y</text>
<text x="319.3" y="457.2">4</text>
<text x="403.5" y="457.2">5</text>
<text x="403.5" y="460.7">6</text>
<text x="407" y="458.9">EN</text>
<text x="421.4" y="458.9">S3</text>
<text x="427" y="460.7">11</text>
<text x="427" y="457.2">12</text>
<text x="403.5" y="464.2">7</text>
<text x="407" y="462.5">S2</text>
<text x="407" y="466">R2</text>
<text x="421" y="466">Q3</text>
<text x="421.3" y="462.5">R3</text>
<text x="427" y="467.7">9</text>
<text x="427" y="464.2">10</text>
<text x="421" y="469.5">Q2</text>
<text x="639.9" y="556.3" transform="rotate(-90 639.9 556.3)">1</text>
<text x="654" y="556.3" transform="rotate(-90 654 556.3)">4</text>
<text x="639.9" y="572.4" transform="rotate(-90 639.9 572.4)">2</text>
<text x="650.5" y="572.4" transform="rotate(-90 650.5 572.4)">3</text>
</g>
<g font-size="3.2" fill="#f00">
<text x="320.2" y="238.4">VCC</text>
<text x="328.3" y="236.7">14</text>
<text x="464.9" y="236.7">V+</text>
<text x="471.1" y="234.9">5</text>
<text x="152.7" y="249">V+</text>
<text x="158.9" y="247.3">8</text>
<text x="156.2" y="328.4">V+</text>
<text x="162.5" y="326.6">8</text>
<text x="371.4" y="339">V+</text>
<text x="377.6" y="337.2">5</text>
<text x="283.6" y="347.8">5</text>
<text x="287.1" y="349.6">VCC</text>
<text x="549.9" y="354.9">5</text>
<text x="553.4" y="356.6">VCC</text>
<text x="427" y="443.1">16</text>
<text x="152.7" y="446.6">V+</text>
<text x="158.9" y="444.8">8</text>
<text x="418.5" y="444.8">VDD</text>
</g>
<g font-size="3.2">
<text x="447.6" y="234.9">2</text>
<text x="451.1" y="236.7">GND</text>
<text x="135.4" y="257.8">4</text>
<text x="304.7" y="257.8">7</text>
<text x="138.9" y="259.6">V-</text>
<text x="308.2" y="259.6">GND</text>
<text x="138.9" y="337.2">4</text>
<text x="142.4" y="339">V-</text>
<text x="283.6" y="340.7">3</text>
<text x="354.1" y="337.2">2</text>
<text x="357.6" y="339">GND</text>
<text x="287.1" y="342.5">GND</text>
<text x="549.9" y="347.8">3</text>
<text x="553.4" y="349.6">GND</text>
<text x="135.4" y="455.4">4</text>
<text x="138.9" y="457.2">V-</text>
<text x="403.5" y="467.7">8</text>
<text x="407" y="469.5">VSS</text>
</g>
<g font-size="3.2" fill="#06f">
<text x="139.3" y="267">Dual comparators</text>
<text x="453.3" y="268.8">Delay timer</text>
<text x="308.7" y="270.5">Quad OR Gate</text>
<text x="137.6" y="346.4">Dual comparators</text>
<text x="282.2" y="367.6">NOT Gate</text>
<text x="358.1" y="367.6">Delay timer</text>
<text x="134.1" y="464.6">Dual comparators</text>
</g>
</svg>
